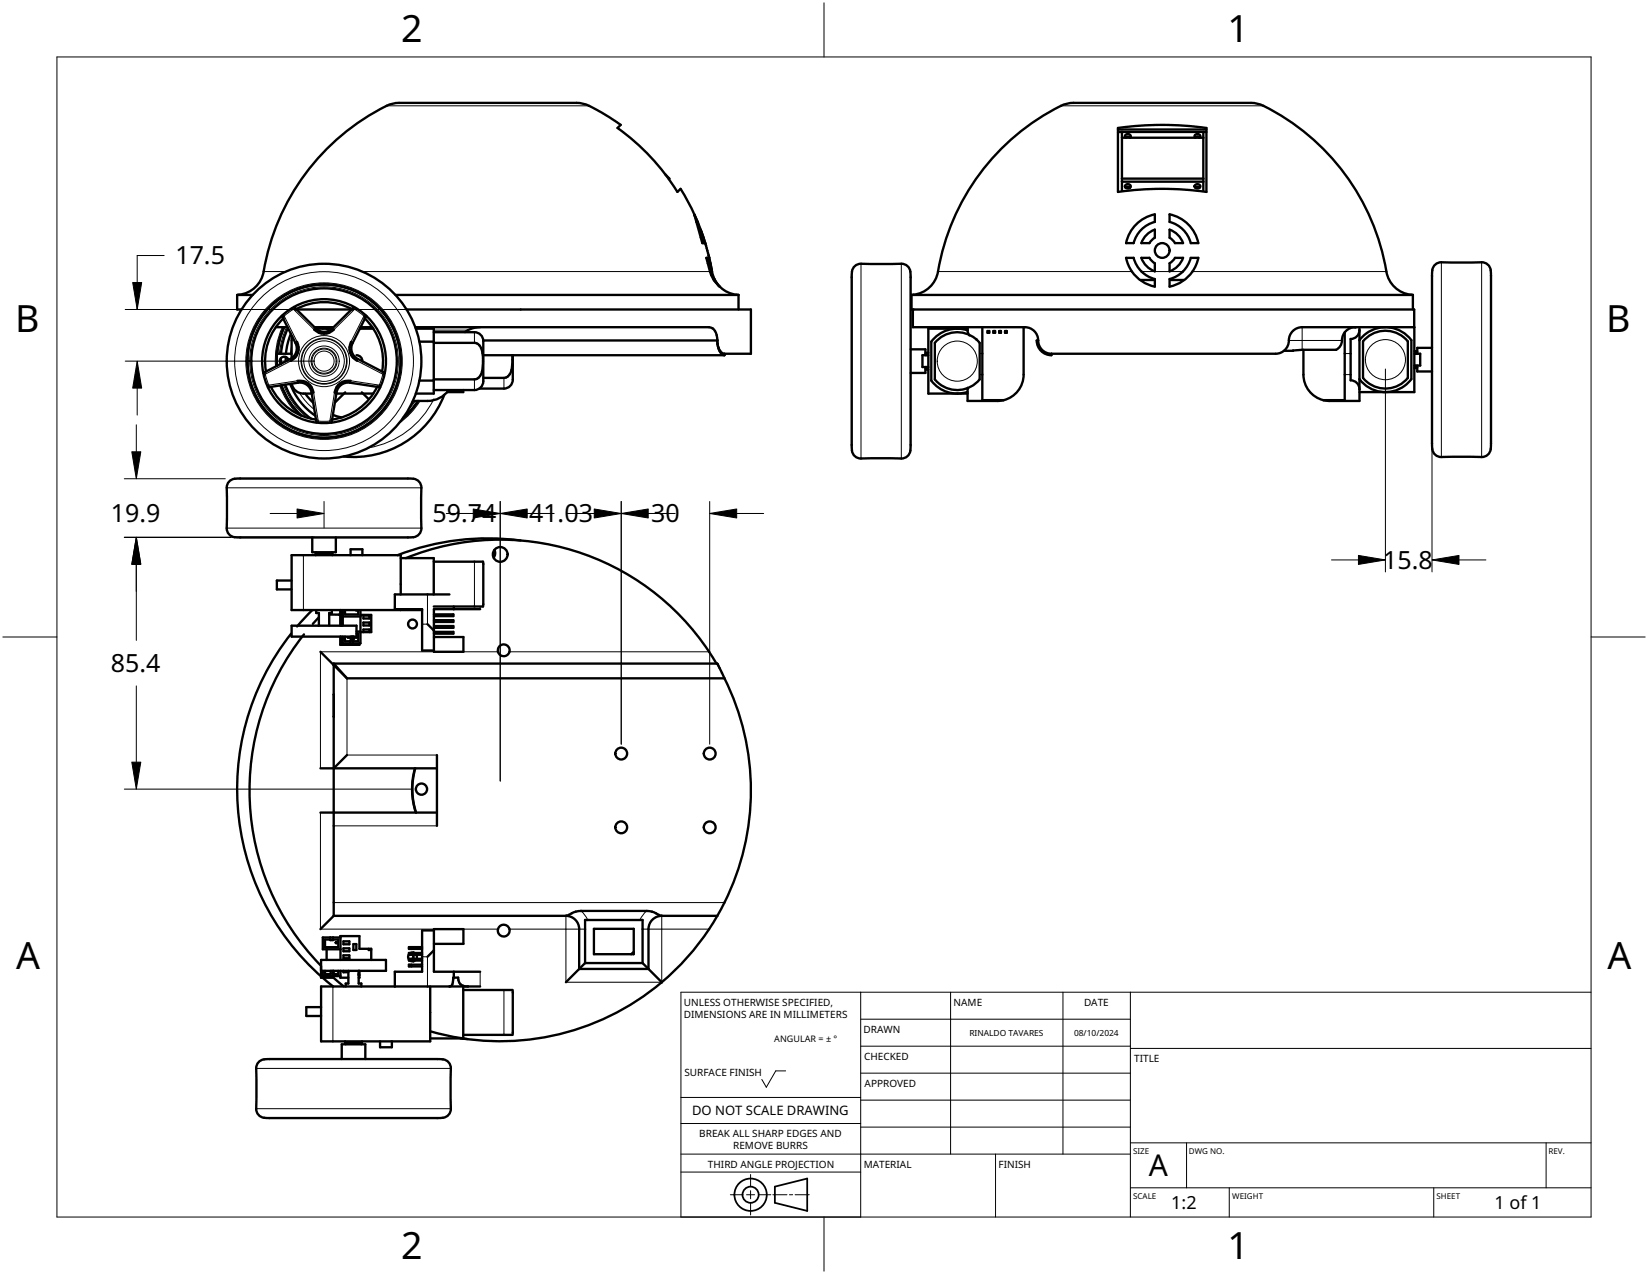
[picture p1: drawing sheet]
<svg xmlns="http://www.w3.org/2000/svg" width="279mm" height="216mm" viewBox="0 0 279 216" stroke-linecap="round" stroke-linejoin="round" font-family="sans-serif">
<g fill="none" stroke="#000" stroke-width=".4">
<path d="M112.8 29.6l.7 .7-.1 .1M117.7 36.3a25.4 25.4 0 0 1 1.6 4.9h-.2zM118.8 38.9l.7 2.3h-.1zM189.5 21.7a54.4 54.4 0 0 1 15 0v10.8a54 54 0 0 0-15 0zM189.5 21.9h15M189.5 22.4h15M190.2 22.4v9.9M190.2 23.3h13.8M190.2 30.3h13.8M190.2 30.8h13.8M190.8 31.4a.47 .47 0 0 1 .6-.2 .47 .47 0 0 1 .2 .6 .47 .47 0 0 1-.5 .1 .47 .47 0 0 1-.3-.5zM190.8 31.8a.63 .63 0 0 1 .8 0"/>
<path d="M190.8 23.3l.4-.1 .4 .1M190.9 31.8a.55 .55 0 0 1 .7 0M190.9 23.3l-.1-.1a.46 .46 0 0 1 .4-.5 .46 .46 0 0 1 .5 .5l-.1 .1M192.9 37.8a6.2 6.2 0 0 1 2.9-1.5v1.3a5 5 0 0 0-3.6 3.6h-1.3a6.2 6.2 0 0 1 2-3.4zM194.4 39.8l1.4-.9v1.4l-.5 .4-.4 .5h-1.4zM198.3 38.9a3.7 3.7 0 0 1 2.3 2.3h-1.4l-.4-.5-.5-.4zM198.3 36.3a6.3 6.3 0 0 1 4.9 4.9h-1.3a5 5 0 0 0-3.6-3.6zM202.6 31.4a.47 .47 0 0 1 .6-.2 .47 .47 0 0 1 .2 .6 .47 .47 0 0 1-.5 .1 .47 .47 0 0 1-.3-.5zM202.6 23.3l.4-.1 .4 .1M202.6 31.8a.63 .63 0 0 1 .8 0M202.7 23.3l-.1-.1a.46 .46 0 0 1 .4-.5 .46 .46 0 0 1 .5 .5l-.1 .1M202.7 31.7l.6 .2"/>
<path d="M203 23.2l.3 .1M204 22.4v9.9M40.2 50v2.4h.7M40.2 50h2.6M46.8 55.4h1.9M47.8 53.5l2.3 4.7a2 2 0 0 1-.9 2.6l-4.6 2.4M48.1 53.9a10 10 0 0 0-3 9.1M48.2 55.4l-.7 1.9-.5 2.6M48.2 55.4l-.9 2.6-.3 1.9M48.8 55.6l-.7 1.8-.5 2.5M49.3 56.6l-.5 1.6-.3 1.7M49.4 59.9h-2.5v2.1"/>
<path d="M49.5 57l-.1 .7v3M49.8 52l3.7 3.7a2 2 0 0 0 2.8 0l3.7-3.7M50.1 52.4a10 10 0 0 1 9.7 0zM50.4 57.9a2.41 2.41 0 0 1-1.1 3.3M53.2 55.9a2.41 2.41 0 0 0 3.4 0M53.3 55.4h3.2M53.6 55.7h2.7M54.3 55.4l.7 .2 .6 .3M54.7 55.5v.2M59.5 57.9a2.41 2.41 0 0 0 1 3.3M61 55.7h2.3M61.1 55.5v.2"/>
<path d="M61.1 55.4h2M61.8 53.9a10 10 0 0 1 3 9.1M62.1 53.5l-2.3 4.7a2 2 0 0 0 .8 2.6l4.6 2.4M67 50h58.2M68.9 52.4h58.4v7.5h-4.5M70.4 55.4h49.8a2.03 2.03 0 0 1 1.4 2.3M70.5 55.7h3v11h-3M71.1 57.9h2.4M73.5 58.1h6.9a1.66 1.66 0 0 1 1.4 1.7v.4a5.2 5.2 0 0 1-.6 3.7l-.4 .3-.4 .1h-6.9M73.5 56.3h6.9a1.5 1.5 0 0 1 1.5 1.5v6.8a1.5 1.5 0 0 1-1.5 1.5h-6.9M81.4 55.4a4.5 4.5 0 0 0-2.6 .9M81.9 57.7h39.7"/>
<path d="M119.7 43.7h.2l.3 .9a7.6 7.6 0 0 0 1.8 4l-.1-.1a5.2 5.2 0 0 1-1.5-2.5zM120.1 43.7h.1l.2 .7 .3 1.6zM120.2 43.7h.1M120.2 43.7l-.3-1.4a34.3 34.3 0 0 0-4.5-10.3l-.6 .5a37.8 37.8 0 0 0-10.1-10.8l.5-.5a31.1 31.1 0 0 0-6.1-3.6l-1.3-.2-31 .1a8.3 8.3 0 0 0-3 1.3 38.9 38.9 0 0 0-19.3 28 4.8 4.8 0 0 1-4.3 3.2M120.2 43.7l.3 1.4a5 5 0 0 0 4.7 4.9M121.6 57.7l.2 1.1a1.53 1.53 0 0 0 1 1.1M121.6 57.7a2.78 2.78 0 0 0 1.1 2.5h.1M122.8 59.9v.3M125.2 50v2.4M144.8 45.2a2.03 2.03 0 0 1 2-.5h5.2a1.91 1.91 0 0 1 2.2 .9l.2 1.4v29a1.54 1.54 0 0 1-1.6 1.7h-6a1.91 1.91 0 0 1-2.2-.9l-.2-1.4v-28.4v-1zM154.4 59.2h2.5v1M154.5 50a4.8 4.8 0 0 0 4.5-4 38.2 38.2 0 0 1 21.7-28.4l1.3-.2 31 .1a8.3 8.3 0 0 1 2.9 1.3 38.9 38.9 0 0 1 19.3 28 4.8 4.8 0 0 0 4.3 3.2"/>
<path d="M154.5 50v2.4h85.3v14h-9.3M154.5 50h85M154.8 52.4v3h19a2.25 2.25 0 0 1 2.2 2.3M156.9 59.9h.2M157.4 59.8h-.3v.4M159.1 57.5a4.9 4.9 0 0 1 7 .6v6.2a4.9 4.9 0 0 1-7.6 0v-6.2zM164 55.4v.6a5.5 5.5 0 0 0-6.1 1.9v6.6a5.5 5.5 0 0 0 6.1 1.9M164 55.9l.3 1M164 55.7h-6.6v11h6.6M165.5 57.4v.1M166.5 55.4v12.4h3.7M167.4 56.1h.3v.3h-.3z"/>
<path d="M168.4 56.1h.3v.3h-.3zM169.4 56.1h.3v.3h-.3zM170.4 56.1h.3v.3h-.3zM173.5 55.4v8.1a4.5 4.5 0 0 1-3.3 4.3M176 57.7a2.25 2.25 0 0 0 2.3 2.2M176 57.7h-.2a2.5 2.5 0 0 0 2.5 2.5v-.3M190.9 43.7h1.3a5 5 0 0 0 3.6 3.6v1.3a6.2 6.2 0 0 1-4.9-4.9zM193.4 47.4h2.2M193.5 43.7h1.4l.4 .5 .5 .4v1.4a3.7 3.7 0 0 1-2.3-2.3zM198.3 47.3a5 5 0 0 0 3.6-3.6h1.3a6.2 6.2 0 0 1-4.9 4.9zM198.5 47.4h2.2M199.2 43.7h1.4a3.7 3.7 0 0 1-2.3 2.3v-1.4l.5-.4z"/>
<path d="M221 59.3v4.2a4.5 4.5 0 0 0 3.4 4.3M228 56.3v11.5h-3.6M229.8 55.4h.1M229.8 55.4a2.36 2.36 0 0 0-2.3 2.7 1.75 1.75 0 0 1-1 1.2h-5.7l-3.1 .1M230.5 55.9a1.5 1.5 0 0 1-1.5 1.5v7a1.5 1.5 0 0 1 1.5 1.5M230.5 55.4v12.5h-5.1l-1-.1M230.5 57.6a5.5 5.5 0 0 1 8.8 0v6.6a5.5 5.5 0 0 1-8.8 0M231.7 57.2a4.9 4.9 0 0 1 7 .7v6.1a4.9 4.9 0 0 1-7.6 0v-6.1zM239.5 50v2.4M239.8 55.4h-19a2.25 2.25 0 0 0-2.3 2.3 2.25 2.25 0 0 1-2.2 2.2h-38M239.8 59.9h1v2h-1M239.8 59.5h.2v.4"/>
<path d="M240 59.6h.3M242.8 58.9h-2.5v1M243.2 45a2.03 2.03 0 0 1 2-.5h5.1a1.91 1.91 0 0 1 2.3 .9l.2 1.3v29.1a1.54 1.54 0 0 1-1.6 1.6h-6a1.91 1.91 0 0 1-2.3-.9l-.1-1.3v-28.5v-.9zM45.4 65.6l5.1-.7a2 2 0 0 1 2.3 1.6l.9 5.1M45.9 65.6a10 10 0 0 0 7.8 5.5M46.9 60.7v.5M47.6 60.7v1M47.7 65.3a13 13 0 0 0 3.3 5.1M47.7 65.3a13 13 0 0 0 3.4 5.1M48.4 65.2a12.3 12.3 0 0 0 4.3 5.7M48.4 60.5v.7M48.9 61a.75 .75 0 0 0-1.1-.5 .75 .75 0 0 0-.2 1.2"/>
<path d="M49.2 65.1a11.5 11.5 0 0 0 4.3 5.4M49.5 65a2 2 0 0 0 1.9 1.7h1.5M50.4 64.5a2.41 2.41 0 0 1 2.8 2M51.8 66.7l1.3 1.6M56.4 70.3l1.5 .4M57 66.7h6.3M58.5 66.5l-1.7 1.7M59.4 64.5a2.41 2.41 0 0 0-2.7 2M60.4 60.2h.1a1 1 0 0 1 .9 1M61.3 66.5l1.2 1.1M64 65.5a10 10 0 0 1-7.8 5.6M64.5 65.6l-5.2-.7a2 2 0 0 0-2.2 1.6l-.9 5.1"/>
<path d="M70.1 67.9l-.3 .4M70.9 67.9l-1.2 1.6-1.4 1.3M70.9 67.9l-1 1.4-1.6 1.6M71.1 64.5h2.4M75.3 66.9a16.5 16.5 0 0 1-17 10.5M76.1 66.1a4.5 4.5 0 0 1-3.6 1.8h-2.5M78.5 66.1v.3h-2.7M81.9 60.2h40.9M86.7 62.7a1.5 1.5 0 0 1-1.3 1.3h-3.5M86.9 60.2l-.2 2.5M86.9 60.2v4.1a1.5 1.5 0 0 1-1.5 1.5h-4.1M156.9 62.5h.2"/>
<path d="M156.9 62.2v1h-2.5M157.1 62.2v.4h.3M157.4 60.2h-1v2h1M164.1 65.7l-.1 2.2h5.1l1.1-.1M240 62.3h.3M240 61.9v.5h-.2M240.3 62v.9h2.5M39 81.5l.8-.4h.9h29.1a1.54 1.54 0 0 1 1.6 1.6v5.9a1.91 1.91 0 0 1-.9 2.3l-1.4 .2h-29a1.54 1.54 0 0 1-1.7-1.6l.1-6a2.03 2.03 0 0 1 .5-2zM49.4 98.4h-2.5v1.5h2.5M52.9 91.1v2.5h4v-2.5M53.5 94.1v-.3h2.9v.3M53.6 93.6v.2"/>
<path d="M56.3 93.6v.2M59.4 94.1v-1h2v1M67.9 94.6h5.6v6.1M68.8 94.6a42.5 42.5 0 0 1 52.7 17.9M73.5 95.2h8.4v.4v7.2h-8.4M83.8 93.2a1.25 1.25 0 0 1-.1 1.3M88.3 91.6a42.5 42.5 0 0 0-20.9 2.5M49.4 107.4a42.5 42.5 0 0 0 7.1 59.8M49.4 106h11v1.9h-11zM51.5 107.5a42.5 42.5 0 0 0 2.8 56.1M53 103.4l-2.6 2.8M53.6 103.4v.5h.5v2.1"/>
<path d="M54.1 104.6l-1.1 1.1M54.3 110.5l4.5 4.5M55.8 104.1l1.9 .1M56.3 103.4v.5h-.5v2.1M56.6 112.5h65l1.2 2.5M56.6 112.5v42.7M56.6 117.7h.1M56.6 112.5l2.2 2.5M57.7 103.4v2.6M57.7 107.9v1.4h3.2v-.3M57.8 103.4v2.6M57.8 107.9v1.4"/>
<path d="M58.1 103.4v2.6M58.1 104.5h3M58.5 103.4v.7h2.2v-.7M58.5 107.9v.8h.9M58.8 115h64M59.4 109v-.4h.4v.4M59.5 108h-.5h.5M59.5 107.9v.4l.4-.3M59.7 107.9l.2 .1M59.9 107.9v.5v-.5M59.9 108h.5h-.5M60.3 103.4l.2 .1v-.1"/>
<path d="M60.4 107.4h.3v1.3h-.9M60.4 107h.7M61.1 103.4v5.6h-3v-1.1M61.1 104.2h1.8v2.9h-1.8M61.6 104.3h1v.5h-1zM61.6 105.5h1v.5h-1zM61.6 107.1v-.4h1v.4M67.9 100.7v-6.6h-18.5v9.3h22.2M67.9 103.2v.2M72.5 105.8l1.1 1.1M73.6 104.1h3.3v.3h-3.3M73.6 105.1h3.3v.3h-3.3"/>
<path d="M73.6 106.1h3.3v.3h-3.3M73.6 107.1h3.3v.3h-3.3M76.2 100.7h-9.3v2.5h4.7v7h2M76.9 102.8v.4M81.4 103.2h-7.8v7.3h5v-2.5h-5M122.8 115a42.5 42.5 0 0 1-1.2 40.2M54.3 130.2h19.8M54.3 137.7h19.8M56.6 121.5h.1M58.8 128l-2.2 2.2M70.4 130.2a12.8 12.8 0 0 0 .1 7.5M74.1 128v12"/>
<path d="M56 159.2h-.9v1.3h2.3v-1.3h-.9M56 158.9v.4h.5v-.4M56.6 155.2h39.3M56.6 155.2l-2.3 2.3M57.7 158.9v-.3h3.2v2.2h2v1.9M58.2 159.5h1v.5h-1zM59.9 160h.5v1h-.5zM73.6 160h5v-2.5h-5v7.2h7.8M73.6 157.7h-2v7h-4.7v2.5M95.9 155.2h.1M95.9 155.2a2.25 2.25 0 0 1 2.3 2.3v6.7h11.7v-6.7a2.25 2.25 0 0 1 2.3-2.3M95.9 155.2l.7-.2a3.4 3.4 0 0 1 1.9-.6h11.1a5.3 5.3 0 0 1 2.5 .8h.1"/>
<path d="M100.7 157.4h6.7v4.3h-6.7zM112.2 155.2h.1M112.2 155.2h9.4M121.6 155.2a42.5 42.5 0 0 1-9.4 11.3M44 179.9l.8-.4h.9h29.1a1.54 1.54 0 0 1 1.6 1.6v5.9a1.91 1.91 0 0 1-.9 2.3l-1.4 .2h-29a1.54 1.54 0 0 1-1.7-1.6l.1-6a2.03 2.03 0 0 1 .5-2zM54.4 164.5h11v-1.8h-11v3h2.1l1.8 1.5M54.4 170.7h-2.5v1.5h2.5M54.7 164.5v.9h3v-.9M55.1 164.5v.6h.9M55.4 160.9v1.8M56 165.4v-.4h.5v.4M56.1 164.5v.2l.2-.2"/>
<path d="M56.5 164.5v.3v-.3M57.4 164.5v.6h-.9M57.7 165.4v.3h1.4M57.7 160.9h-3v-2h3v3.8M57.9 179.5v-2.5h4v2.5M58.2 160.7h1v.5h-1zM58.2 161.9h1v.5h-1zM58.2 164.5v.3h.9M58.5 176.5v.2h2.9v-.2M58.6 176.7v.3M59.1 164.5v2.2h-.5v.5M60.8 164.5v2.2h.5v.5"/>
<path d="M60.8 165.2h.1M60.8 165h.1M60.9 164.5v.7M60.9 164.5v1.2h-.1M61.3 176.7v.3M62.5 160.8v.2h.4M64.4 176.5v1h2v-1M69.3 161.7l-.1 .3 .1 .6M69.5 162.8l.6 .1 .3-.1M69.6 161.5h.7M70.1 161.4v.1M70.1 161.8v.7"/>
<path d="M70.1 162.8v.1M70.6 161.8v.7M71.6 160.5h-2.3v.3h2.3M71.6 161.5h-2.3v.3h2.3M71.6 162.5h-2.3v.3h2.3M71.6 163.5h-2.3v.3h2.3M72.9 167.2v9.3h-18.5v-9.3h27M73.6 161.1l-1.1 1M76.2 167.2a1.18 1.18 0 0 0 .6-1.4v-.1h.9a1.4 1.4 0 0 0 1.7 1.5M76.9 164.7v1M78 176l1.2 .1M78.5 167.8h8.4v.4v7.2h-8.4"/>
<path d="M78.5 167.2v8.8h-5.6M99.2 163.2v-7.3h9.7v7.3M99.2 163.2h9.7M99.2 163.2l-3.3 3.3M107.4 161.3l-.4 .4M108.9 163.2l3.3 3.3M112.2 166.5a42.5 42.5 0 0 1-39.3 8.3M112.2 166.5h.1"/>
<circle cx="197" cy="42.4" r="1.25"/>
<circle cx="54.9" cy="61.2" r="10.5"/>
<circle cx="54.9" cy="61.2" r="12.3"/>
<circle cx="54.9" cy="61.2" r="13"/>
<circle cx="54.9" cy="61.2" r="16.5"/>
<circle cx="84.8" cy="94" r="1.25"/>
<circle cx="69.9" cy="105.7" r=".75"/>
<circle cx="85.4" cy="110.2" r="1"/>
<circle cx="71.5" cy="133.7" r=".95"/>
<circle cx="105.3" cy="127.7" r="1"/>
<circle cx="120.3" cy="127.7" r="1"/>
<circle cx="57" cy="159.7" r=".13"/>
<circle cx="85.4" cy="157.7" r="1"/>
<circle cx="105.3" cy="140.2" r="1"/>
<circle cx="120.3" cy="140.2" r="1"/>
</g>
<g fill="none" stroke="#000" stroke-width=".17">
<path d="M9.7 9.7h260v196.5h-260zM65.5 17.9h34.4M139.7 .5v9.2M179.9 17.9h34.3M21.2 52.4h65.5M27.8 43.3h-4.5v9.1M40.5 49.9h2.4M44.7 46h3.8M47.9 55.4a13.3 13.3 0 0 0-1.2 6.7M48 53.3l.2 .3M48.1 55.4a13.1 13.1 0 0 0-1.2 6.6M48.2 53.6l-.3 .2"/>
<path d="M48.2 53.6l2.2 4.3-.3 .3M48.7 55.3l-.8 1.9-.5 2.7M49.4 58.6l-.2 1.3M49.6 52.2l.2 .2M49.8 52.4l-1.6 1.2M49.8 52.4l3.4 3.5 .3-.2M50.1 52.3l-.3 .1M59.8 52.3l.3 .1M60.1 52.4l1.6 1.2M60.1 52.4l-3.5 3.5-.3-.2M60.3 52.2l-.2 .2M61.4 46h59"/>
<path d="M61.7 53.6l.2 .2M61.7 53.6l-2.2 4.3 .3 .3M61.9 53.3l-.2 .3M67 49.9h57.9M73.5 55.9h5.9M80.4 56.3v1.8M120.6 46h.1M144.4 46v30.4M146 44.7v33M152.8 44.7v33M154.3 46v30.4M154.9 49.9h84.3"/>
<path d="M159 46h32.9M166.1 59.9h.4M193.5 46h7M202.2 46h32.8M218.5 57.7h9M220.8 55.4v3.9M228 59.9h1M242.8 45.8v30.3M244.4 44.4v33M251.2 44.4v33M252.7 45.8v30.3M21.2 61.2h32.2"/>
<path d="M23.1 72v4.6M23.3 65.8v4.5M44.9 63l.1 .4M45 63.4l.6 1.9M45 63.4l-.3 .1M45.6 65.3l.2 .3M45.6 65.3h-.3M47.4 65.3a13.3 13.3 0 0 0 2.9 4.8M47.6 65.3a13.1 13.1 0 0 0 3.2 5M48.1 65.2a12.6 12.6 0 0 0 3.9 5.6M49.2 60.8l.1 .4-4.3 2.2M50.5 64.9l-.1-.4-4.8 .8"/>
<path d="M50.8 66.6l1.1 1.5 1.4 1.3M52.8 66.5h.4l.8 4.9M53.6 71.3l.4 .1M54 71.4h1.9M54 71.4v.3M55.9 71.4v.3M56.3 71.3l-.4 .1M57.1 66.5h-.4l-.8 4.9M59.3 64.9l.1-.4 4.9 .8M60.6 60.8l-.1 .4 4.4 2.2M64.3 65.3l-.2 .3M64.3 65.3h.3"/>
<path d="M64.9 63.4l-.6 1.9M64.9 63.4l.3 .1M64.9 63v.4M70.4 67.9l-1.2 1.6M71 67.9l-1.1 1.5-1.8 1.8M71.2 67.9l-.9 1.3-1 1.1-1.7 1.5M73.6 67.6a15.2 15.2 0 0 1-11.2 8.3M80.4 64.3v1.8M85.4 64v1.8M166.1 63.5h.4M228 63.5h1M234.9 62.5v34.4"/>
<path d="M242.8 60.5v36.4M21.1 91h49M21.1 81.1h17.1M21.1 91.1h18M23.1 95.6v12.9M38.4 89.5h33M38.4 82.7h33M39.8 81.1h30.3M45.8 87h4.6M51.4 94.1v9.3M54.9 85v4.4M75.7 87h4.5"/>
<path d="M80.4 95.2v7.6M84.8 85v47.4M89.4 87h4.6M96.2 87h4.6M105.3 85v41.1M109.9 87h4.6M120.3 85v41.1M124.9 87h4.6M225.7 94.9h4.6M247.4 94.9h4.5M.5 107.9h9.2M23.1 116.2v13"/>
<path d="M58.8 115v13h15.3M72.5 100.7v5.1h-.9M73.6 110.5h-19.3v19.7M78.6 110.5h5.8M81.4 102.8v.4M86.4 110.5h33.8M269.7 107.9h9.2M21.1 133.7h48.8M54.3 137.7v19.8h19.3M56.6 140h17.5M56.6 153h66.2M78.6 157.5h5.8"/>
<path d="M86.4 157.5h12.8M95.9 155.2v11.3h16.3v-11.3M98.5 154.4l.5 .5 .6 1M108.9 157.5h11.3M109.6 154.4l-.5 .5-.6 1M44.8 179.5h30.3M56.4 167.2v9.3M69.7 160.5v.3M69.7 161.5v.3M69.7 162.5v.3M69.7 163.5v.3M71.6 162.1h.9v5.1"/>
<path d="M81.4 164.7v2.5M85.4 167.8v7.6M145.9 168.1v38.1M145.9 172.7h45.7M145.9 177.3h45.7M161.2 168.1v27.5M180.2 168.1v27.5M191.6 168.1v38.1M191.6 177.7h78.1M269.7 168.1h-154.3v38.1M43.4 187.9h33M43.4 181.1h33"/>
<path d="M44.8 189.4h30.3M115.4 198.6h30.5M115.4 195.6h76.2M115.4 190.4h30.5M115.4 186h30.5M127.3 199v2.1M133.2 181.5h-1.7l-1.6 2.8-.7-1.4M145.9 181.9h45.7M145.9 186.4h45.7M145.9 191h45.7M168.8 195.6v10.6M191.6 193.7h78.1"/>
<path d="M201.2 193.7v7.6M262.1 193.7v7.6M123.8 202.5h2.1M126.6 202.5h1.3M127.3 201.8v1.4M127.3 203.8v2.1M128.6 202.5h2.1M131 202.5h2.4M133.8 202.5h.6M134.8 202.5h2.4M139.7 206.2v9.2M191.6 201.3h78.1"/>
<path d="M208.4 201.3v4.9M243.1 201.3v4.9"/>
<circle cx="54.9" cy="61.2" r="4.3"/>
<circle cx="54.9" cy="61.2" r="3.8"/>
<circle cx="54.9" cy="61.2" r="2.57"/>
<circle cx="54.9" cy="61.2" r="2.05"/>
<circle cx="54.9" cy="61.2" r="3.9"/>
<circle cx="54.9" cy="61.2" r="1.7"/>
<circle cx="54.9" cy="61.2" r="2.2"/>
<circle cx="54.9" cy="61.2" r="3.4"/>
<circle cx="54.9" cy="61.2" r="12.6"/>
<circle cx="54.9" cy="61.2" r="13.3"/>
<circle cx="54.9" cy="61.2" r="13.1"/>
<circle cx="54.9" cy="61.2" r="15.2"/>
<circle cx="162.3" cy="61.2" r="3.4"/>
<circle cx="234.9" cy="60.9" r="3.4"/>
</g>
<circle cx="229.8" cy="55.4" r=".2" fill="#000"/>
<g fill="none" stroke="#000" stroke-width=".3">
<path d="M131.4 201.1l5.5-1.4v5.5l-5.5-1.4z"/>
<circle cx="127.3" cy="202.5" r="1.37"/>
<circle cx="127.3" cy="202.5" r="2.74"/>
</g>
<g fill="#000" stroke="#000" stroke-width=".17">
<path d="M22.5 47.9h1.5l-.7 4.5zM23.3 61.2l.7 4.6h-1.5zM22.3 76.6h1.6l-.8 4.5zM23.1 91l.8 4.6h-1.6zM23.1 91.1l.8 4.6h-1.6zM50.4 86.3l4.5 .7-4.5 .8zM80.2 86.3l4.6 .7-4.6 .8zM84.8 87l4.6-.7v1.5zM100.8 86.3l4.5 .7-4.5 .8zM105.3 87l4.6-.7v1.5zM120.3 87l4.6-.7v1.5zM230.3 94.1l4.6 .8-4.6 .8z"/>
<path d="M242.8 94.9l4.6-.8v1.6zM22.3 129.2h1.6l-.8 4.5z"/>
</g>
<g font-size="6.4">
<text x="68" y="7.1">2</text>
<text x="208.1" y="7.1">1</text>
<text x="2.6" y="56.3">B</text>
<text x="272.3" y="56.3">B</text>
<text x="2.8" y="164.2">A</text>
<text x="272.5" y="164.2">A</text>
<text x="68" y="213.4">2</text>
<text x="208.1" y="213.4">1</text>
</g>
<text font-size="5.1" x="194.8" y="199.3">A</text>
<g font-size="4.2">
<text x="29.7" y="44.8">17.5</text>
<text x="18.8" y="88.5">19.9</text>
<text x="73.3" y="88.5">59.74</text>
<text x="89.7" y="88.5">41.03</text>
<text x="110.4" y="88.5">30</text>
<text x="234.5" y="96.4">15.8</text>
<text x="18.8" y="113.9">85.4</text>
</g>
<g font-size="3.1">
<text x="198.6" y="204.9">1:2</text>
<text x="253.4" y="204.9">1 of 1</text>
</g>
<text font-size="2.2" x="117.3" y="189">DO NOT SCALE DRAWING</text>
<g font-size="1.7">
<text x="115.9" y="172.5">DIMENSIONS ARE IN MILLIMETERS</text>
<text x="116" y="170.5">UNLESS OTHERWISE SPECIFIED,</text>
<text x="161.7" y="170.5">NAME</text>
<text x="183.8" y="170.5">DATE</text>
<text x="146.4" y="175">DRAWN</text>
<text x="146.5" y="179.6">CHECKED</text>
<text x="192.3" y="180">TITLE</text>
<text x="116" y="182.4">SURFACE FINISH</text>
<text x="146.6" y="184.2">APPROVED</text>
<text x="118.6" y="192.7">BREAK ALL SHARP EDGES AND</text>
<text x="120" y="197.9">THIRD ANGLE PROJECTION</text>
<text x="124.3" y="194.8">REMOVE BURRS</text>
<text x="146.4" y="197.9">MATERIAL</text>
<text x="169.3" y="197.9">FINISH</text>
</g>
<text font-size="1.5" x="131.3" y="176.6">ANGULAR = ± °</text>
<g font-size="1.4">
<text x="164.4" y="175.5">RINALDO TAVARES</text>
<text x="182.1" y="175.5">08/10/2024</text>
<text x="192.1" y="195.5">SIZE</text>
<text x="201.6" y="195.5">DWG NO.</text>
<text x="262.5" y="195.5">REV.</text>
<text x="192.1" y="203.2">SCALE</text>
<text x="208.9" y="203.2">WEIGHT</text>
<text x="243.5" y="203.2">SHEET</text>
</g>
</svg>
